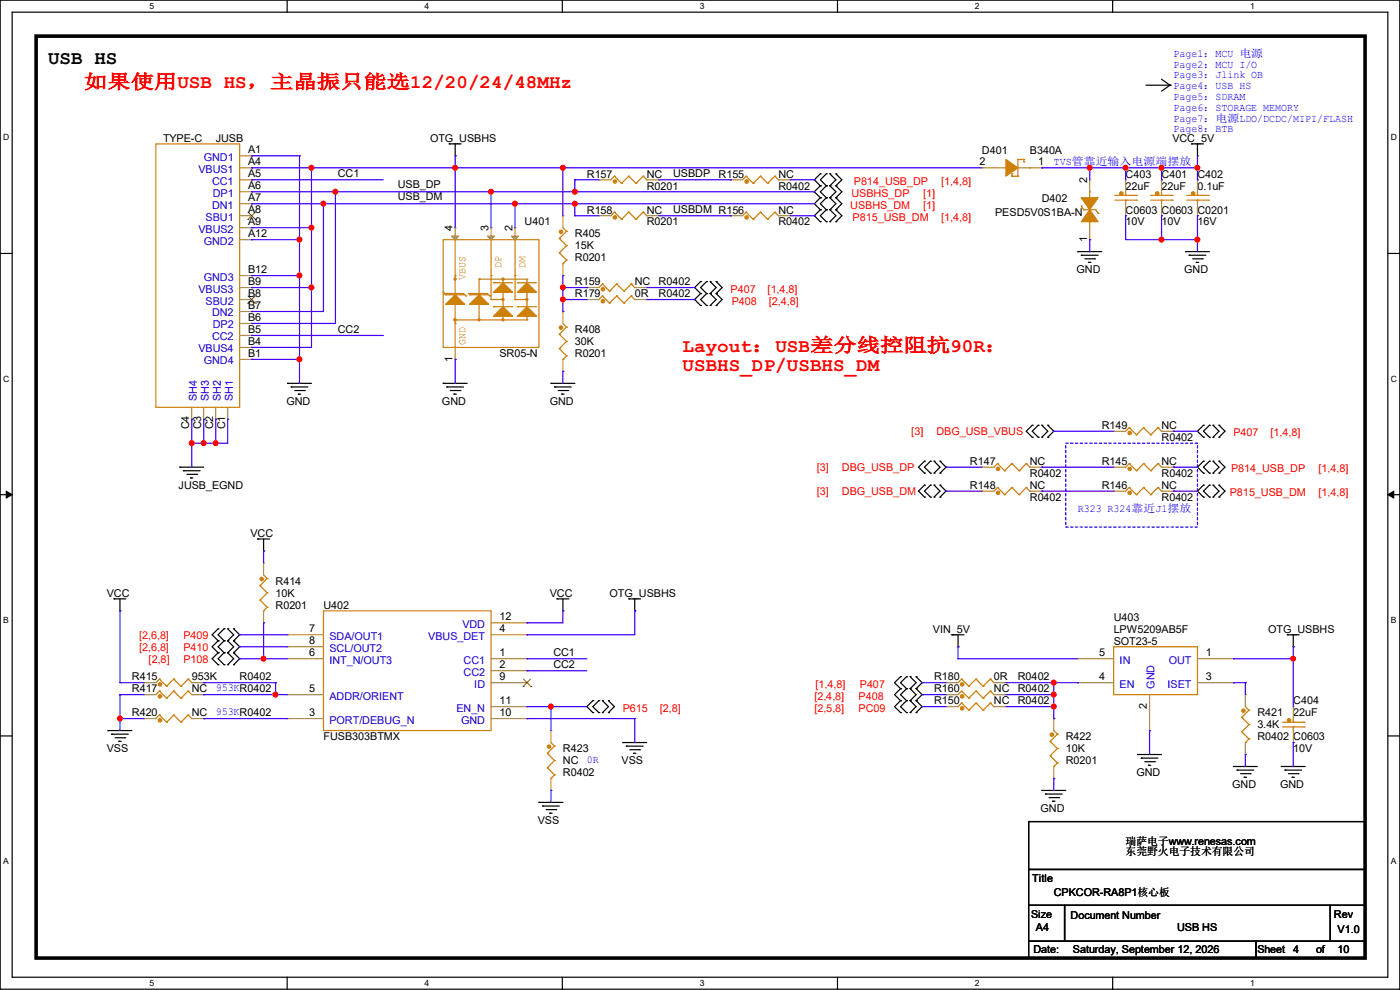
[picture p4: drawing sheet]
<svg xmlns="http://www.w3.org/2000/svg" width="297mm" height="210mm" viewBox="0 0 297 210" stroke-linecap="round" stroke-linejoin="round" font-family="sans-serif">
<path d="M0 0h297v209.8h-297zM2.6 2.6h291.8v204.7h-291.8z" fill="none" stroke="#000" stroke-width=".25"/>
<g fill="#fff">
<path d="M31.7 .3h1v2h-1z"/>
<path d="M31.7 207.6h1v1.9h-1z"/>
</g>
<path d="M60.9 0v2.6M60.9 207.3v2.5" fill="none" stroke="#000" stroke-width=".25"/>
<g fill="#fff">
<path d="M90.1 .3h1v2h-1z"/>
<path d="M90.1 207.6h1v1.9h-1z"/>
</g>
<path d="M119.3 0v2.6M119.3 207.3v2.5" fill="none" stroke="#000" stroke-width=".25"/>
<g fill="#fff">
<path d="M148.5 .3h.9v2h-.9z"/>
<path d="M148.5 207.6h.9v1.9h-.9z"/>
</g>
<path d="M177.7 0v2.6M177.7 207.3v2.5" fill="none" stroke="#000" stroke-width=".25"/>
<g fill="#fff">
<path d="M206.8 .3h1v2h-1z"/>
<path d="M206.8 207.6h1v1.9h-1z"/>
</g>
<path d="M236.1 0v2.6M236.1 207.3v2.5" fill="none" stroke="#000" stroke-width=".25"/>
<g fill="#fff">
<path d="M265.2 .3h1v2h-1z"/>
<path d="M265.2 207.6h1v1.9h-1z"/>
<path d="M.7 28.2h1.2v1.9h-1.2z"/>
<path d="M295.1 28.2h1.2v1.9h-1.2z"/>
<path d="M.7 79.3h1.2v2h-1.2z"/>
<path d="M295.1 79.3h1.2v2h-1.2z"/>
</g>
<path d="M0 53.8h2.6M294.4 53.8h2.6" fill="none" stroke="#000" stroke-width=".25"/>
<g fill="#fff">
<path d="M.7 130.5h1.2v2h-1.2z"/>
<path d="M295.1 130.5h1.1v2h-1.1z"/>
</g>
<path d="M0 104.9h2.6M294.4 104.9h2.6" fill="none" stroke="#000" stroke-width=".25"/>
<path d="M1.3 104.2l1.3 .7-1.3 .8zM294.4 104.9l1.3-.7v1.5z" fill="#000" stroke="#000" stroke-width=".21"/>
<g fill="#fff">
<path d="M.7 181.7h1.2v2h-1.2z"/>
<path d="M295.1 181.7h1.1v2h-1.1z"/>
</g>
<g fill="none" stroke="#000" stroke-width=".25">
<path d="M243.1 18.1h5.1M246.4 16.8l1.8 1.3M248.2 18.1h.1M248.2 18.1l-1.8 1.2M95.3 30.5h.1M95.3 30.5h2.5M96.6 33.1h.1M96.6 30.5v2.6M174 39.4h.1M174 36.9h.1M174 39.4l-1.2 1.3 1.2 1.3M174 36.9l-1.2 1.2 1.2 1.3"/>
<path d="M175.3 39.4h.1M175.3 36.9h.1M175.3 39.4l-1.3 1.3 1.3 1.3M175.3 36.9l-1.3 1.2 1.3 1.3M176.1 39.4h.1M176.1 36.9h.1M176.1 39.4l1.2 1.3-1.2 1.3M176.1 36.9l1.2 1.2-1.2 1.3M177.3 39.4h.1M177.3 36.9h.1M177.3 39.4l1.3 1.3-1.3 1.3M177.3 36.9l1.3 1.2-1.3 1.3"/>
<path d="M252.8 30.5h.1M252.8 30.5h2.5M254 33.1h.1M254 30.5v2.6M148.6 59.7h.1M148.6 59.7l-1.2 1.3 1.2 1.3M149.9 59.7h.1M149.9 59.7l-1.3 1.3 1.3 1.3M150.7 59.7h.1M150.7 59.7l1.2 1.3-1.2 1.3M151.9 59.7h.1M151.9 59.7l1.3 1.3-1.3 1.3"/>
<path d="M174 42h.1M174 44.5h.1M174 47h.1M174 42l-1.2 1.2 1.2 1.3M174 44.5l-1.2 1.3 1.2 1.2M175.3 42h.1M175.3 44.5h.1M175.3 47h.1M175.3 42l-1.3 1.2 1.3 1.3M175.3 44.5l-1.3 1.3 1.3 1.2M176.1 42h.1M176.1 44.5h.1"/>
<path d="M176.1 47h.1M176.1 42l1.2 1.2-1.2 1.3M176.1 44.5l1.2 1.3-1.2 1.2M177.3 42h.1M177.3 44.5h.1M177.3 47h.1M177.3 42l1.3 1.2-1.3 1.3M177.3 44.5l1.3 1.3-1.3 1.2M228.6 53.4h.1M228.6 53.4h5.1M229.4 54.1h.1M229.4 54.1h3.6"/>
<path d="M230.2 54.9h2M230.9 55.7h.1M230.9 55.7h.5M232.2 54.9h.1M251.5 53.4h.1M251.5 53.4h5.1M252.3 54.1h.1M252.3 54.1h3.5M253 54.9h2.1M253.8 55.7h.1M253.8 55.7h.5M255.1 54.9h.1"/>
<path d="M148.6 62.3h.1M148.6 64.8h.1M148.6 62.3l-1.2 1.2 1.2 1.3M149.9 62.3h.1M149.9 64.8h.1M149.9 62.3l-1.3 1.2 1.3 1.3M150.7 62.3h.1M150.7 64.8h.1M150.7 62.3l1.2 1.2-1.2 1.3M151.9 62.3h.1M151.9 64.8h.1M151.9 62.3l1.3 1.2-1.3 1.3"/>
<path d="M38.1 99.1h.1M38.1 99.1h5.1M38.9 99.9h.1M38.9 99.9h3.6M61 81.3h.1M61 81.3h5.1M61.8 82.1h.1M61.8 82.1h3.5M62.5 82.8h2.1M63.3 83.6h.1M63.3 83.6h.5M64.6 82.8h.1"/>
<path d="M94 81.3h.1M94 81.3h5.1M94.8 82.1h.1M94.8 82.1h3.5M95.5 82.8h2.1M96.3 83.6h.1M96.3 83.6h.5M97.6 82.8h.1M116.9 81.3h.1M116.9 81.3h5.1M117.6 82.1h.1M117.6 82.1h3.6"/>
<path d="M118.4 82.8h2M119.2 83.6h.1M119.2 83.6h.5M120.4 82.8h.1M196.1 97.8h.1M196.1 97.8l-1.2 1.3 1.2 1.3M197.4 97.8h.1M197.4 97.8l-1.3 1.3 1.3 1.3M198.2 97.8h.1M198.2 97.8l1.2 1.3-1.2 1.3M199.4 97.8h.1M199.4 97.8l1.3 1.3-1.3 1.3"/>
<path d="M219 90.2h.1M219 92.8h.1M219 90.2l-1.3 1.3 1.3 1.3M220.3 92.8h.1M220.3 90.2h.1M220.3 90.2l-1.3 1.3 1.3 1.3M221 92.8h.1M221 90.2h.1M221 90.2l1.3 1.3-1.3 1.3M222.3 90.2h.1M222.3 92.8h.1M222.3 90.2l1.3 1.3-1.3 1.3"/>
<path d="M255.3 90.2h.1M255.3 92.8h.1M255.3 97.8h.1M255.3 90.2l-1.3 1.3 1.3 1.3M255.3 97.8l-1.3 1.3 1.3 1.3M256.6 92.8h.1M256.6 90.2h.1M256.6 97.8h.1M256.6 90.2l-1.3 1.3 1.3 1.3M256.6 97.8l-1.3 1.3 1.3 1.3M257.3 92.8h.1M257.3 90.2h.1"/>
<path d="M257.3 97.8h.1M257.3 90.2l1.3 1.3-1.3 1.3M257.3 97.8l1.3 1.3-1.3 1.3M258.6 90.2h.1M258.6 92.8h.1M258.6 97.8h.1M258.6 90.2l1.3 1.3-1.3 1.3M258.6 97.8l1.3 1.3-1.3 1.3M39.7 100.6h2M40.4 101.4h.1M40.4 101.4h.5M41.7 100.6h.1"/>
<path d="M54.7 114.3h.1M54.7 114.3h2.5M55.9 116.9h.1M55.9 114.3v2.6M196.1 100.4h.1M196.1 102.9h.1M196.1 105.5h.1M196.1 102.9l-1.2 1.3 1.2 1.3M197.4 100.4h.1M197.4 105.5h.1M197.4 102.9h.1M197.4 102.9l-1.3 1.3 1.3 1.3"/>
<path d="M198.2 100.4h.1M198.2 105.5h.1M198.2 102.9h.1M198.2 102.9l1.2 1.3-1.2 1.3M199.4 100.4h.1M199.4 102.9h.1M199.4 105.5h.1M199.4 102.9l1.3 1.3-1.3 1.3M255.3 102.9h.1M255.3 105.5h.1M255.3 100.4h.1M255.3 102.9l-1.3 1.3 1.3 1.3"/>
<path d="M256.6 105.5h.1M256.6 102.9h.1M256.6 100.4h.1M256.6 102.9l-1.3 1.3 1.3 1.3M257.3 105.5h.1M257.3 102.9h.1M257.3 100.4h.1M257.3 102.9l1.3 1.3-1.3 1.3M258.6 102.9h.1M258.6 105.5h.1M258.6 100.4h.1M258.6 102.9l1.3 1.3-1.3 1.3"/>
<path d="M24.2 127h.1M24.2 127h2.5M25.4 129.6h.1M25.4 127v2.6M46.3 133.4h.1M46.3 135.9h.1M46.3 138.5h.1M46.3 133.4l-1.3 1.3 1.3 1.2M46.3 135.9l-1.3 1.3 1.3 1.3M46.3 138.5l-1.3 1.2 1.3 1.3M47.5 135.9h.1M47.5 133.4h.1"/>
<path d="M47.5 138.5h.1M47.5 133.4l-1.2 1.3 1.2 1.2M47.5 135.9l-1.2 1.3 1.2 1.3M47.5 138.5l-1.2 1.2 1.2 1.3M48.3 135.9h.1M48.3 133.4h.1M48.3 138.5h.1M48.3 133.4l1.3 1.3-1.3 1.2M48.3 135.9l1.3 1.3-1.3 1.3M48.3 138.5l1.3 1.2-1.3 1.3M49.6 133.4h.1M49.6 135.9h.1"/>
<path d="M49.6 138.5h.1M49.6 133.4l1.2 1.3-1.2 1.2M49.6 135.9l1.2 1.3-1.2 1.3M49.6 138.5l1.2 1.2-1.2 1.3M118.2 127h.1M118.2 127h2.5M119.4 129.6h.1M119.4 127v2.6M133.4 127h.1M133.4 127h2.5M134.7 129.6h.1M134.7 127v2.6"/>
<path d="M202 134.7h.1M202 134.7h2.5M203.2 137.2h.1M203.2 134.7v2.5M273.1 134.7h.1M273.1 134.7h2.5M274.4 137.2h.1M274.4 134.7v2.5M0 156.1h2.6M22.9 155h.1M22.9 155h5.1M23.7 155.7h.1"/>
<path d="M23.7 155.7h3.5M24.4 156.5h2.1M25.2 157.3h.1M25.2 157.3h.5M26.5 156.5h.1M46.3 141h.1M47.5 141h.1M48.3 141h.1M49.6 141h.1M125.8 148.6h.1M125.8 151.2h.1M125.8 148.6l-1.3 1.3 1.3 1.3"/>
<path d="M127 151.2h.1M127 148.6h.1M127 148.6l-1.2 1.3 1.2 1.3M127.8 151.2h.1M127.8 148.6h.1M127.8 148.6l1.3 1.3-1.3 1.3M129.1 148.6h.1M129.1 151.2h.1M129.1 148.6l1.2 1.3-1.2 1.3M132.1 157.5h.1M132.1 157.5h5.1M132.9 158.3h.1"/>
<path d="M132.9 158.3h3.5M133.6 159h2.1M134.4 159.8h.1M134.4 159.8h.5M135.7 159h.1M191.1 143.6h.1M191.1 146.1h.1M191.1 148.6h.1M191.1 151.2h.1M191.1 143.6l-1.3 1.2 1.3 1.3M191.1 146.1l-1.3 1.3 1.3 1.2M191.1 148.6l-1.3 1.3 1.3 1.3"/>
<path d="M192.3 146.1h.1M192.3 143.6h.1M192.3 148.6h.1M192.3 151.2h.1M192.3 143.6l-1.2 1.2 1.2 1.3M192.3 146.1l-1.2 1.3 1.2 1.2M192.3 148.6l-1.2 1.3 1.2 1.3M193.1 146.1h.1M193.1 143.6h.1M193.1 148.6h.1M193.1 151.2h.1M193.1 143.6l1.3 1.2-1.3 1.3"/>
<path d="M193.1 146.1l1.3 1.3-1.3 1.2M193.1 148.6l1.3 1.3-1.3 1.3M194.4 143.6h.1M194.4 146.1h.1M194.4 148.6h.1M194.4 151.2h.1M194.4 148.6l1.2 1.3-1.2 1.3M194.4 143.6l1.2 1.2-1.2 1.3M194.4 146.1l1.2 1.3-1.2 1.2M294.4 156.1h2.6M114.3 170.2h.1M114.3 170.2h5.1"/>
<path d="M115.1 171h.1M115.1 171h3.6M115.9 171.7h2M116.6 172.5h.1M116.6 172.5h.5M117.9 171.7h.1M218.2 174.3h71.4v10.1h-71.4zM221 167.7h.1M221 167.7h5.1M221.8 168.4h.1M221.8 168.4h3.5M222.5 169.2h2.1"/>
<path d="M223.3 170h.1M223.3 170h.5M224.6 169.2h.1M241.3 160.1h.1M241.3 160.1h5.1M242.1 160.8h.1M242.1 160.8h3.6M242.9 161.6h2M243.6 162.3h.1M243.6 162.3h.5M244.9 161.6h.1M261.7 162.6h.1"/>
<path d="M261.7 162.6h5M262.4 163.4h.1M262.4 163.4h3.6M263.2 164.1h2M263.9 164.9h.1M263.9 164.9h.6M265.2 164.1h.1M271.8 162.6h.1M271.8 162.6h5.1M272.6 163.4h.1M272.6 163.4h3.5M273.3 164.1h2.1"/>
<path d="M274.1 164.9h.1M274.1 164.9h.5M275.4 164.1h.1M218.2 184.4h71.4v7.7h-71.4zM218.2 192.1h7.6v7.6h-7.6zM218.2 199.7h48.3v3.5h-48.3zM225.8 192.1h56.4v7.6h-56.4zM266.5 199.7h23.1v3.5h-23.1zM282.2 192.1h7.4v7.6h-7.4z"/>
</g>
<path d="M7.7 7.7h281.9v195.5h-281.9z" fill="none" stroke="#000" stroke-width=".76"/>
<path d="M226.1 94h27.9v17.8h-27.9z" fill="none" stroke="#00f" stroke-width=".25" stroke-dasharray=".5"/>
<g fill="none" stroke="#cc8006" stroke-width=".25">
<path d="M33.1 30.5h17.7v55.9h-17.7zM130.3 37.4h.1M130.3 37.4l-.7 .7M130.3 37.4l1.6 1.5M131.9 38.9h.1M133.4 37.4h.1M133.4 37.4l-1.5 1.5M133.4 37.4l1.5 1.5M134.9 38.9h.1M136.4 37.4h.1M136.4 37.4l-1.5 1.5M136.4 37.4l.8 .7"/>
<path d="M137.2 38.1h.1M158.3 37.4h.1M158.3 37.4l-.8 .7M158.3 37.4l1.5 1.5M159.8 38.9h.1M161.3 37.4h.1M161.3 37.4l-1.5 1.5M161.3 37.4l1.6 1.5M162.9 38.9h.1M164.4 37.4h.1M164.4 37.4l-1.5 1.5M164.4 37.4l.7 .7"/>
<path d="M165.1 38.1h.1M210.9 35.6h2.5M213.4 35.6h.1M214.7 37.4h.1M214.7 36.9h.1M214.7 37.4h1.2M214.7 36.9v.5M215.9 37.4h.1M215.9 35.6h2.6M217.2 33.8h.1M217.2 34.3h.1M217.2 33.8h-1.3v3.6"/>
<path d="M217.2 33.8v.5M218.5 35.6h.1M94 50.8h20.3v22.9h-20.3zM96.6 58.5h.1M96.6 50.8h.1M96.6 50.8v11.7M101.6 59.2h.1M101.6 59.2v3.3M101.6 59.2h10.2M104.2 58.5h.1M104.2 50.8h.1M104.2 50.8v12.7"/>
<path d="M104.7 60h.1M104.7 60h4.1M106.7 59.2h.1M106.7 59.2v.8M109.3 58.5h.1M109.3 50.8h.1M109.3 50.8v12.7M109.8 60h.1M109.8 60h4M111.8 59.2h.1M111.8 59.2v.8M118.7 50.6h.1"/>
<path d="M118.7 53.6h.1M118.7 50.6l1.5 1.5M118.7 53.6l1.5 1.6M119.4 55.9h.1M119.4 48.3l.8 .8M120.2 49.1h.1M120.2 52.1h.1M120.2 55.2h.1M120.2 49.1l-1.5 1.5M120.2 52.1l-1.5 1.5M120.2 55.2l-.8 .7M130.3 45h.1"/>
<path d="M130.3 45l-.7 .8M130.3 45l1.6 1.5M131.9 46.5h.1M133.4 45h.1M133.4 45l-1.5 1.5M133.4 45l1.5 1.5M134.9 46.5h.1M136.4 45h.1M136.4 45l-1.5 1.5M136.4 45l.8 .8M137.2 45.8h.1M158.3 45h.1"/>
<path d="M158.3 45l-.8 .8M158.3 45l1.5 1.5M159.8 46.5h.1M161.3 45h.1M161.3 45l-1.5 1.5M161.3 45l1.6 1.5M162.9 46.5h.1M164.4 45h.1M164.4 45l-1.5 1.5M164.4 45l.7 .8M165.1 45.8h.1M229.4 43.7h.1"/>
<path d="M229.4 43.7l.5 .8M229.9 44.5h.1M229.9 44.5h2.6l.5 .8M231.2 40.7h.1M231.2 47h.1M231.2 40.7v1.3M231.2 47v1.3M233 45.3h.1M236.5 42.5h4.6M236.5 41.4h4.6M238.8 42.5h.1M238.8 41.4h.1"/>
<path d="M238.8 40.7v.7M238.8 42.5v.7M241.1 42.5h.1M241.1 41.4h.1M244.1 42.5h4.6M244.1 41.4h4.6M246.4 42.5h.1M246.4 41.4h.1M246.4 40.7v.7M246.4 42.5v.7M248.7 42.5h.1M248.7 41.4h.1"/>
<path d="M251.8 42.5h4.5M251.8 41.4h4.5M254 42.5h.1M254 41.4h.1M254 40.7v.7M254 42.5v.7M256.3 42.5h.1M256.3 41.4h.1M94 62h.1M94 62l.5 .5M94.3 62.3h.1M94.3 62.3h4l.5 .5"/>
<path d="M94.5 62.5h.1M94.5 62.5h4.1M96.6 67.9h.1M96.6 64.6h.1M96.6 68.6h.1M96.6 67.9h15.2M96.6 64.6v9.1M98.8 62.8h.1M99.4 62.3h.1M99.4 62.3h4l.5 .5M99.6 62.5h.1M99.6 62.5h4.1"/>
<path d="M101.6 64.6h.1M101.6 64.6v3M103.9 62.8h.1M104.2 63.5h.1M104.2 63.5h2.5M104.7 65.1h.1M104.7 65.1h4.1M106.7 67.9h.1M106.7 62h.1M106.7 62v3.1M106.7 67.1v.8M109.3 63.5h.1"/>
<path d="M109.3 63.5h2.5M109.8 65.1h.1M109.8 65.1h4M111.8 67.9h.1M111.8 62h.1M111.8 62v3.1M111.8 67.1v.8M118.7 70.9h.1M118.7 74h.1M118.7 70.9l1.5 1.5M118.7 74l1.5 1.5M119.4 76.2h.1"/>
<path d="M119.4 68.6l.8 .8M120.2 69.4h.1M120.2 72.4h.1M120.2 75.5h.1M120.2 75.5l-.8 .7M120.2 69.4l-1.5 1.5M120.2 72.4l-1.5 1.6M127.8 62.8h.1M127.8 60.2h.1M127.8 62.8l-.8 .7M127.8 62.8l1.5 1.5M127.8 60.2l-.8 .8"/>
<path d="M127.8 60.2l1.5 1.6M129.3 64.3h.1M129.3 61.8h.1M130.9 62.8h.1M130.9 60.2h.1M130.9 62.8l1.5 1.5M130.9 62.8l-1.6 1.5M130.9 60.2l-1.6 1.6M130.9 60.2l1.5 1.6M132.4 64.3h.1M132.4 61.8h.1M133.9 62.8h.1"/>
<path d="M133.9 60.2h.1M133.9 62.8l.8 .7M133.9 62.8l-1.5 1.5M133.9 60.2l-1.5 1.6M133.9 60.2l.8 .8M134.7 63.5h.1M134.7 61h.1M211.6 98.3h.1M211.6 98.3l-.7 .8M211.6 98.3l1.5 1.6M213.1 99.9h.1M214.7 98.3h.1"/>
<path d="M214.7 98.3l-1.6 1.6M214.7 98.3l1.5 1.6M216.2 99.9h.1M217.7 98.3h.1M217.7 98.3l-1.5 1.6M217.7 98.3l.8 .8M218.5 99.1h.1M239.6 90.7h.1M239.6 98.3h.1M239.6 90.7l-.8 .8M239.6 90.7l1.5 1.5M239.6 98.3l-.8 .8"/>
<path d="M239.6 98.3l1.5 1.6M241.1 92.2h.1M241.1 99.9h.1M242.6 90.7h.1M242.6 98.3h.1M242.6 90.7l-1.5 1.5M242.6 90.7l1.5 1.5M242.6 98.3l-1.5 1.6M242.6 98.3l1.5 1.6M244.1 92.2h.1M244.1 99.9h.1M245.7 90.7h.1"/>
<path d="M245.7 98.3h.1M245.7 90.7l-1.6 1.5M245.7 90.7l.7 .8M245.7 98.3l-1.6 1.6M245.7 98.3l.7 .8M246.4 91.5h.1M246.4 99.1h.1M211.6 103.4h.1M211.6 103.4l-.7 .8M211.6 103.4l1.5 1.5M213.1 104.9h.1M214.7 103.4h.1"/>
<path d="M214.7 103.4l-1.6 1.5M214.7 103.4l1.5 1.5M216.2 104.9h.1M217.7 103.4h.1M217.7 103.4l-1.5 1.5M217.7 103.4l.8 .8M218.5 104.2h.1M239.6 103.4h.1M239.6 103.4l-.8 .8M239.6 103.4l1.5 1.5M241.1 104.9h.1M242.6 103.4h.1"/>
<path d="M242.6 103.4l-1.5 1.5M242.6 103.4l1.5 1.5M244.1 104.9h.1M245.7 103.4h.1M245.7 103.4l-1.6 1.5M245.7 103.4l.7 .8M246.4 104.2h.1M55.2 124.2h.1M55.2 127.3h.1M55.2 124.2l1.5 1.6M55.2 127.3l1.5 1.5M55.9 129.6h.1"/>
<path d="M55.9 122l.8 .7M56.7 122.7h.1M56.7 125.8h.1M56.7 128.8h.1M56.7 128.8l-.8 .8M56.7 122.7l-1.5 1.5M56.7 125.8l-1.5 1.5M68.6 129.6h35.6v25.4h-35.6zM236.3 137.2h17.7v10.2h-17.7zM33.8 151.7h.1M33.8 146.6h.1M33.8 144.1h.1"/>
<path d="M33.8 151.7l-.7 .7M33.8 151.7l1.5 1.5M33.8 146.6l-.7 .8M33.8 146.6l1.5 1.5M33.8 144.1l-.7 .7M33.8 144.1l1.5 1.5M35.3 153.2h.1M35.3 148.1h.1M35.3 145.6h.1M36.9 151.7h.1M36.9 146.6h.1M36.9 144.1h.1"/>
<path d="M36.9 151.7l-1.6 1.5M36.9 151.7l1.5 1.5M36.9 146.6l-1.6 1.5M36.9 146.6l1.5 1.5M36.9 144.1l-1.6 1.5M36.9 144.1l1.5 1.5M38.4 153.2h.1M38.4 148.1h.1M38.4 145.6h.1M39.9 151.7h.1M39.9 146.6h.1M39.9 144.1h.1"/>
<path d="M39.9 151.7l-1.5 1.5M39.9 151.7l.8 .7M39.9 146.6l-1.5 1.5M39.9 146.6l.8 .8M39.9 144.1l-1.5 1.5M39.9 144.1l.8 .7M40.7 152.4h.1M40.7 147.4h.1M40.7 144.8h.1M116.1 159.8h.1M116.1 159.8l1.5 1.5M116.9 157.5l.7 .8"/>
<path d="M117.6 158.3h.1M117.6 158.3l-1.5 1.5M204 144.1h.1M204 146.6h.1M204 149.1h.1M204 144.1l-.8 .7M204 144.1l1.5 1.5M204 146.6l-.8 .8M204 146.6l1.5 1.5M204 149.1l-.8 .8M204 149.1l1.5 1.6M205.5 145.6h.1"/>
<path d="M205.5 148.1h.1M205.5 150.7h.1M207.1 144.1h.1M207.1 146.6h.1M207.1 149.1h.1M207.1 144.1l-1.6 1.5M207.1 144.1l1.5 1.5M207.1 146.6l-1.6 1.5M207.1 146.6l1.5 1.5M207.1 149.1l-1.6 1.6M207.1 149.1l1.5 1.6M208.6 145.6h.1"/>
<path d="M208.6 148.1h.1M208.6 150.7h.1M210.1 144.1h.1M210.1 146.6h.1M210.1 149.1h.1M210.1 144.1l-1.5 1.5M210.1 144.1l.8 .7M210.1 146.6l-1.5 1.5M210.1 146.6l.8 .8M210.1 149.1l-1.5 1.6M210.1 149.1l.8 .8M210.9 144.8h.1"/>
<path d="M210.9 147.4h.1M210.9 149.9h.1M222.8 157.3h.1M222.8 157.3l1.5 1.5M223.6 155l.7 .7M224.3 155.7h.1M224.3 158.8h.1M224.3 155.7l-1.5 1.6M224.3 158.8l-1.5 1.5M263.4 152.2h.1M263.4 155.2h.1M263.4 152.2l1.6 1.5"/>
<path d="M263.4 155.2l1.6 1.6M264.2 157.5h.1M264.2 149.9l.8 .8M265 150.7h.1M265 153.7h.1M265 156.8h.1M265 150.7l-1.6 1.5M265 153.7l-1.6 1.5M265 156.8l-.8 .7M272.1 154.2h4.5M272.1 153.2h4.5M274.4 154.2h.1"/>
<path d="M274.4 153.2h.1M274.4 152.4v.8M274.4 154.2v.8M276.6 154.2h.1M276.6 153.2h.1M116.1 162.9h.1M116.1 162.9l1.5 1.5M116.9 165.1h.1M117.6 161.3h.1M117.6 164.4h.1M117.6 161.3l-1.5 1.6M117.6 164.4l-.7 .7"/>
<path d="M222.8 160.3h.1M222.8 160.3l1.5 1.5M223.6 162.6h.1M224.3 161.8h.1M224.3 161.8l-.7 .8"/>
</g>
<g fill="#cc8006" stroke="#cc8006" stroke-width=".25">
<path d="M111.8 65.1l2 2h-4z"/>
<path d="M106.7 65.1l2.1 2h-4.1z"/>
<path d="M106.7 60l2.1 2h-4.1z"/>
<path d="M111.8 60l2 2h-4z"/>
<path d="M96.6 62.5l2 2.1h-4.1z"/>
<path d="M99.6 64.6l2-2.1 2.1 2.1z"/>
<path d="M231.2 44.5l1.8 2.5h-3.6z" fill-rule="evenodd"/>
<path d="M229.4 42h3.6l-1.8 2.5z" fill-rule="evenodd"/>
<path d="M213.4 33.8l2.5 1.8-2.5 1.8z" fill-rule="evenodd"/>
<circle cx="33.9" cy="152.8" r=".36"/>
<circle cx="237.9" cy="41" r=".36"/>
<circle cx="211.7" cy="104.5" r=".36"/>
<circle cx="204.1" cy="145.2" r=".36"/>
<circle cx="119" cy="49.2" r=".36"/>
<circle cx="158.4" cy="38.5" r=".36"/>
<circle cx="245.5" cy="41" r=".36"/>
<circle cx="106.7" cy="59.2" r=".23"/>
<circle cx="96.5" cy="59.2" r=".23"/>
<circle cx="106.7" cy="67.8" r=".23"/>
<circle cx="101.6" cy="67.8" r=".23"/>
<circle cx="96.5" cy="67.8" r=".23"/>
<circle cx="111.8" cy="63.5" r=".23"/>
<circle cx="106.7" cy="63.5" r=".23"/>
<circle cx="211.7" cy="99.5" r=".36"/>
<circle cx="158.4" cy="46.1" r=".36"/>
<circle cx="204.1" cy="147.7" r=".36"/>
<circle cx="239.7" cy="91.8" r=".36"/>
<circle cx="116.5" cy="158.4" r=".36"/>
<circle cx="239.7" cy="99.5" r=".36"/>
<circle cx="253.1" cy="41" r=".36"/>
<circle cx="273.5" cy="152.8" r=".36"/>
<circle cx="239.7" cy="104.5" r=".36"/>
<circle cx="127.9" cy="63.9" r=".36"/>
<circle cx="204.1" cy="150.3" r=".36"/>
<circle cx="130.4" cy="46.1" r=".36"/>
<circle cx="33.9" cy="147.7" r=".36"/>
<circle cx="130.4" cy="38.5" r=".36"/>
<circle cx="263.8" cy="150.8" r=".36"/>
<circle cx="55.5" cy="122.8" r=".36"/>
<circle cx="127.9" cy="61.4" r=".36"/>
<circle cx="223.2" cy="155.9" r=".36"/>
<circle cx="33.9" cy="145.2" r=".36"/>
<circle cx="119" cy="69.5" r=".36"/>
</g>
<g fill="none" stroke="#a84" stroke-width=".25">
<path d="M50.8 33.1h2.6M50.8 35.6h2.6M50.8 38.1h2.6M53.4 33.1h.1M53.4 35.6h.1M53.4 38.1h.1M127 38.1h.1M127 38.1h2.6M137.2 38.1h2.5M139.7 38.1h.1M155 38.1h.1M155 38.1h2.5"/>
<path d="M165.1 38.1h2.6M167.7 38.1h.1M208.3 35.6h.1M208.3 35.6h2.6M218.5 35.6h2.5M221 35.6h.1M231.2 38.1h.1M231.2 38.1v2.6M238.8 38.1h.1M238.8 38.1v2.6M246.4 38.1h.1M246.4 38.1v2.6"/>
<path d="M254 38.1h.1M254 38.1v2.6M50.8 40.7h2.6M50.8 43.2h2.6M50.8 45.8h2.6M50.8 48.3h2.6M50.8 50.8h2.6M50.8 58.5h2.6M53.4 40.7h.1M53.4 43.2h.1M53.4 45.8h.1M53.4 48.3h.1"/>
<path d="M53.4 50.8h.1M53.4 58.5h.1M96.6 48.3h.1M96.6 48.3v2.5M104.2 48.3h.1M104.2 48.3v2.5M109.3 48.3h.1M109.3 48.3v2.5M119.4 45.8h.1M119.4 58.5h.1M119.4 45.8v2.5M119.4 55.9v2.6"/>
<path d="M127 45.8h.1M127 45.8h2.6M137.2 45.8h2.5M139.7 45.8h.1M155 45.8h.1M155 45.8h2.5M165.1 45.8h2.6M167.7 45.8h.1M231.2 50.8h.1M231.2 48.3v2.5M238.8 45.8h.1M238.8 43.2v2.6"/>
<path d="M246.4 45.8h.1M246.4 43.2v2.6M254 45.8h.1M254 43.2v2.6M50.8 61h2.6M50.8 63.5h2.6M50.8 66.1h2.6M50.8 68.6h2.6M50.8 71.2h2.6M50.8 73.7h2.6M50.8 76.2h2.6M53.4 61h.1"/>
<path d="M53.4 63.5h.1M53.4 66.1h.1M53.4 68.6h.1M53.4 71.2h.1M53.4 73.7h.1M53.4 76.2h.1M96.6 76.2h.1M96.6 73.7v2.5M119.4 66.1h.1M119.4 78.8h.1M119.4 66.1v2.5M119.4 76.2v2.6"/>
<path d="M124.5 63.5h.1M124.5 61h.1M124.5 61h2.5M124.5 63.5h2.5M134.7 61h2.5M134.7 63.5h2.5M137.2 63.5h.1M137.2 61h.1M40.7 88.9h.1M40.7 86.4v2.5M43.2 88.9h.1M43.2 86.4v2.5"/>
<path d="M45.8 88.9h.1M45.8 86.4v2.5M48.3 88.9h.1M48.3 86.4v2.5M208.3 99.1h.1M208.3 99.1h2.6M218.5 99.1h2.5M221 99.1h.1M236.3 91.5h.1M236.3 99.1h.1M236.3 99.1h2.5M236.3 91.5h2.5"/>
<path d="M246.4 99.1h2.6M246.4 91.5h2.6M249 91.5h.1M249 99.1h.1M55.9 119.4h.1M55.9 119.4v2.6M208.3 104.2h.1M208.3 104.2h2.6M218.5 104.2h2.5M221 104.2h.1M236.3 104.2h.1M236.3 104.2h2.5"/>
<path d="M246.4 104.2h2.6M249 104.2h.1M55.9 132.1h.1M55.9 129.6v2.5M61 139.7h.1M61 134.7h.1M61 137.2h.1M61 139.7h7.6M61 134.7h7.6M61 137.2h7.6M104.2 139.7h7.6M104.2 134.7h7.6"/>
<path d="M104.2 132.1h7.6M111.8 139.7h.1M111.8 134.7h.1M111.8 132.1h.1M228.6 139.7h.1M228.6 139.7h7.7M254 139.7h7.7M261.7 139.7h.1M30.5 152.4h.1M30.5 147.4h.1M30.5 144.8h.1M30.5 152.4h2.6"/>
<path d="M30.5 147.4h2.6M30.5 144.8h2.6M40.7 152.4h2.5M40.7 147.4h2.5M40.7 144.8h2.5M43.2 152.4h.1M43.2 147.4h.1M43.2 144.8h.1M61 152.4h.1M61 147.4h.1M61 152.4h7.6M61 147.4h7.6"/>
<path d="M104.2 152.4h7.6M104.2 142.3h7.6M104.2 144.8h7.6M104.2 149.9h7.6M111.8 142.3h.1M111.8 144.8h.1M111.8 152.4h.1M111.8 149.9h.1M116.9 155h.1M116.9 155v2.5M200.7 144.8h.1M200.7 147.4h.1"/>
<path d="M200.7 149.9h.1M200.7 147.4h2.5M200.7 144.8h2.5M200.7 149.9h2.5M210.9 147.4h2.5M210.9 144.8h2.5M210.9 149.9h2.5M213.4 144.8h.1M213.4 147.4h.1M213.4 149.9h.1M223.6 152.4h.1M223.6 152.4v2.6"/>
<path d="M228.6 144.8h.1M228.6 144.8h7.7M243.9 155h.1M243.9 147.4v7.6M254 144.8h7.7M261.7 144.8h.1M264.2 147.4h.1M264.2 147.4v2.5M264.2 157.5v2.6M274.4 149.9h.1M274.4 157.5h.1M274.4 149.9v2.5"/>
<path d="M274.4 155v2.5M116.9 167.7h.1M116.9 165.1v2.6M223.6 165.1h.1M223.6 162.6v2.5M264.2 160.1h.1"/>
</g>
<path d="M52.6 46.6h.1M52.6 45l1.6 1.6M54.1 45l-1.5 1.6M54.2 46.6h.1M52.6 64.3h.1M52.6 62.8l1.6 1.5M54.1 62.8l-1.5 1.5M54.2 64.3h.1M111 145.6h.1M111 144.1l1.6 1.5M112.6 144.1l-1.6 1.5M112.6 145.6h.1" fill="none" stroke="#804000" stroke-width=".21"/>
<g fill="#a84" stroke="#a84" stroke-width=".25">
<path d="M108.5 50.1h1.5l-.7 .7z"/>
<path d="M103.4 50.1h1.5l-.7 .7z"/>
<path d="M95.8 50.1h1.5l-.7 .7z"/>
</g>
<g fill="none" stroke="#4200ff" stroke-width=".25">
<path d="M53.4 35.6h.1M53.4 33.1h.1M53.4 38.1h.1M53.4 35.6h154.9M53.4 33.1h10.1M53.4 38.1h27.9M63.5 33.1h.1M63.5 33.1v48.2M66.1 35.6h.1M66.1 35.6v38.1h-12.7M96.6 35.6h.1M96.6 33.1h.1"/>
<path d="M96.6 33.1v15.2M119.4 35.6h.1M119.4 35.6v10.2M122 38.1h.1M122 38.1h5M122 38.1v2.6M139.7 38.1h15.3M155 38.1h.1M167.7 38.1h5.1M172.8 38.1h.1M221 35.6h.1M221 35.6h33"/>
<path d="M231.2 35.6h.1M231.2 35.6v2.5M238.8 35.6h.1M238.8 35.6v2.5M246.4 35.6h.1M246.4 38.1h.1M246.4 35.6v2.5M254 35.6h.1M254 38.1h.1M254 33.1v5M53.4 48.3h.1M53.4 50.8h.1"/>
<path d="M53.4 58.5h.1M53.4 40.7h.1M53.4 43.2h.1M53.4 48.3h12.7M53.4 50.8h10.1M53.4 58.5h10.1M53.4 40.7h119.4M53.4 43.2h119.4M63.5 50.8h.1M63.5 58.5h.1M66.1 48.3h.1M68.6 43.2h.1"/>
<path d="M68.6 43.2v22.9h-15.2M71.2 40.7h.1M71.2 40.7v27.9h-17.8M104.2 40.7h.1M104.2 40.7v7.6M109.3 43.2h.1M109.3 43.2v5.1M119.4 58.5h.1M119.4 58.5v7.6M122 40.7h.1M122 43.2h.1M122 45.8h.1"/>
<path d="M122 45.8h5M122 43.2v2.6M139.7 45.8h15.3M155 45.8h.1M167.7 45.8h5.1M172.8 45.8h.1M231.2 50.8h.1M231.2 50.8v2.6M238.8 45.8h.1M238.8 45.8v5h15.2M246.4 45.8h.1M246.4 50.8h.1"/>
<path d="M246.4 45.8v5M254 50.8h.1M254 45.8h.1M254 45.8v7.6M53.4 61h.1M53.4 73.7h.1M53.4 76.2h.1M53.4 71.2h.1M53.4 66.1h.1M53.4 68.6h.1M53.4 61h12.7M53.4 76.2h10.1"/>
<path d="M53.4 71.2h27.9M63.5 76.2h.1M66.1 61h.1M96.6 76.2h.1M96.6 76.2v5.1M119.4 78.8h.1M119.4 63.5h.1M119.4 66.1h.1M119.4 61h5.1M119.4 78.8v2.5M119.4 63.5h5.1M124.5 61h.1"/>
<path d="M137.2 61h10.2M137.2 63.5h10.2M147.4 61h.1M147.4 63.5h.1M40.7 94h.1M40.7 88.9h.1M40.7 88.9v10.2M43.2 94h.1M43.2 88.9h.1M43.2 88.9v5.1M45.8 94h.1M45.8 88.9h.1"/>
<path d="M45.8 88.9v5.1M48.3 88.9h.1M48.3 88.9v5.1h-7.6M200.7 99.1h.1M200.7 99.1h7.6M221 99.1h.1M221 99.1h15.3M223.6 91.5h.1M223.6 91.5h12.7M249 91.5h.1M249 99.1h.1M249 91.5h5"/>
<path d="M249 99.1h5M55.9 116.9h.1M55.9 116.9v2.5M200.7 104.2h.1M200.7 104.2h7.6M221 104.2h.1M221 104.2h15.3M249 104.2h.1M249 104.2h5M25.4 129.6h.1M25.4 129.6v15.2M50.8 137.2h.1"/>
<path d="M50.8 139.7h.1M50.8 134.7h.1M50.8 139.7h10.2M50.8 134.7h10.2M50.8 137.2h10.2M55.9 132.1h.1M55.9 139.7h.1M55.9 132.1v7.6M111.8 132.1h.1M111.8 139.7h.1M111.8 134.7h.1M111.8 139.7h12.7"/>
<path d="M119.4 129.6h.1M119.4 129.6v2.5h-7.6M134.7 129.6h.1M134.7 129.6v5.1h-22.9M203.2 139.7h.1M203.2 137.2h.1M203.2 139.7h25.4M203.2 137.2v2.5M261.7 139.7h.1M261.7 139.7h12.7M274.4 137.2h.1M274.4 139.7h.1"/>
<path d="M274.4 137.2v12.7M25.4 147.4h.1M25.4 152.4h.1M25.4 144.8h.1M25.4 144.8h5.1M25.4 152.4h5.1M25.4 147.4h5.1M25.4 147.4v7.6M43.2 152.4h.1M43.2 147.4h.1M43.2 144.8h.1M43.2 144.8h15.3"/>
<path d="M43.2 152.4h17.8M43.2 147.4h17.8M58.5 144.8h.1M58.5 147.4h.1M58.5 144.8v2.6M111.8 142.3h.1M111.8 152.4h.1M111.8 149.9h.1M111.8 142.3h12.7M111.8 152.4h22.9M111.8 149.9h12.7M116.9 149.9h.1"/>
<path d="M116.9 149.9v5.1M134.7 152.4h.1M134.7 152.4v5.1M195.6 144.8h.1M195.6 147.4h.1M195.6 149.9h.1M195.6 144.8h5.1M195.6 147.4h5.1M195.6 149.9h5.1M213.4 144.8h15.2M213.4 147.4h10.2M213.4 149.9h10.2"/>
<path d="M223.6 144.8h.1M223.6 147.4h.1M223.6 149.9h.1M223.6 152.4h.1M223.6 144.8v7.6M228.6 144.8h.1M243.9 155h.1M243.9 155v5.1M261.7 144.8h.1M261.7 144.8h2.5M264.2 144.8h.1M264.2 144.8v2.6"/>
<path d="M274.4 157.5h.1M274.4 157.5v5.1M116.9 167.7h.1M116.9 167.7v2.5M223.6 165.1h.1M223.6 165.1v2.6M264.2 160.1h.1M264.2 160.1v2.5"/>
</g>
<g fill="#f00" stroke="#f00" stroke-width=".25">
<circle cx="254" cy="35.6" r=".49"/>
<circle cx="45.7" cy="94" r=".49"/>
<circle cx="231.2" cy="35.6" r=".49"/>
<circle cx="238.8" cy="35.6" r=".49"/>
<circle cx="246.4" cy="35.6" r=".49"/>
<circle cx="43.2" cy="94" r=".49"/>
<circle cx="66.1" cy="61" r=".49"/>
<circle cx="66.1" cy="48.3" r=".49"/>
<circle cx="63.5" cy="58.4" r=".49"/>
<circle cx="63.5" cy="50.8" r=".49"/>
<circle cx="63.5" cy="76.2" r=".49"/>
<circle cx="109.2" cy="43.2" r=".49"/>
<circle cx="68.6" cy="43.2" r=".49"/>
<circle cx="104.2" cy="40.7" r=".49"/>
<circle cx="71.1" cy="40.7" r=".49"/>
<circle cx="119.4" cy="61" r=".49"/>
<circle cx="119.4" cy="35.6" r=".49"/>
<circle cx="96.5" cy="35.6" r=".49"/>
<circle cx="66.1" cy="35.6" r=".49"/>
<circle cx="40.7" cy="94" r=".49"/>
<circle cx="246.4" cy="50.8" r=".49"/>
<circle cx="254" cy="50.8" r=".49"/>
<circle cx="274.3" cy="139.7" r=".49"/>
<circle cx="223.5" cy="144.8" r=".49"/>
<circle cx="58.4" cy="147.3" r=".49"/>
<circle cx="25.4" cy="152.4" r=".49"/>
<circle cx="223.5" cy="147.3" r=".49"/>
<circle cx="121.9" cy="40.7" r=".49"/>
<circle cx="121.9" cy="43.2" r=".49"/>
<circle cx="55.9" cy="139.7" r=".49"/>
<circle cx="119.4" cy="63.5" r=".49"/>
<circle cx="116.9" cy="149.9" r=".49"/>
<circle cx="223.5" cy="149.9" r=".49"/>
</g>
<text font-size="4.1" x="10.2" y="13.6">USB HS</text>
<g font-size="4.1" fill="#f00">
<text x="17.8" y="18.7">如果使用USB HS，主晶振只能选12/20/24/48MHz</text>
<text x="144.8" y="74.6">Layout：USB差分线控阻抗90R：</text>
<text x="144.8" y="78.7">USBHS_DP/USBHS_DM</text>
</g>
<g font-size="2.3" fill="#00f">
<text x="249" y="12.1">Page1：MCU 电源</text>
<text x="249" y="14.4">Page2：MCU I/O</text>
<text x="249" y="16.6">Page3：Jlink OB</text>
<text x="249" y="18.9">Page4：USB HS</text>
<text x="249" y="21.2">Page5：SDRAM</text>
<text x="249" y="23.5">Page6：STORAGE MEMORY</text>
<text x="249" y="25.8">Page7：电源LDO/DCDC/MIPI/FLASH</text>
<text x="249" y="28.1">Page8：BTB</text>
<text x="223.6" y="34.9">TVS管靠近输入电源端摆放</text>
<text x="228.6" y="108.6">R323 R324靠近J1摆放</text>
<text x="45.8" y="146.7">953KR0402</text>
<text x="45.8" y="151.8">953KR0402</text>
<text x="124.5" y="161.9">0R</text>
</g>
<g font-size="2.3">
<text x="34.6" y="30.1">TYPE-C</text>
<text x="45.8" y="30.1">JUSB</text>
<text x="52.6" y="32.5">A1</text>
<text x="52.6" y="35.1">A4</text>
<text x="91.2" y="30.1">OTG_USBHS</text>
<text x="207.8" y="35.1">2</text>
<text x="208.3" y="32.6">D401</text>
<text x="218.5" y="32.6">B340A</text>
<text x="220.3" y="35.1">1</text>
<text x="248.7" y="30.1">VCC_5V</text>
<text x="52.6" y="37.6">A5</text>
<text x="52.6" y="40.1">A6</text>
<text x="71.7" y="37.6">CC1</text>
<text x="84.4" y="40">USB_DP</text>
<text x="124.5" y="37.7">R157</text>
<text x="137.2" y="40.2">R0201</text>
<text x="137.2" y="37.7">NC</text>
<text x="142.8" y="37.6">USBDP</text>
<text x="152.4" y="37.7">R155</text>
<text x="165.1" y="40.2">R0402</text>
<text x="165.2" y="37.7">NC</text>
<text x="230.6" y="38.9" transform="rotate(-90 230.6 38.9)">2</text>
<text x="238.8" y="37.7">C403</text>
<text x="238.8" y="40.2">22uF</text>
<text x="246.4" y="37.7">C401</text>
<text x="246.4" y="40.2">22uF</text>
<text x="254" y="37.7">C402</text>
<text x="254" y="40.2">0.1uF</text>
<text x="52.6" y="42.7">A7</text>
<text x="52.6" y="45.2">A8</text>
<text x="52.6" y="47.8">A9</text>
<text x="84.4" y="42.5">USB_DM</text>
<text x="111.3" y="47.8">U401</text>
<text x="124.5" y="45.3">R158</text>
<text x="137.2" y="47.8">R0201</text>
<text x="137.2" y="45.3">NC</text>
<text x="142.8" y="45.3">USBDM R156</text>
<text x="165.1" y="47.8">R0402</text>
<text x="165.2" y="45.3">NC</text>
<text x="211.1" y="45.8">PESD5V0S1BA-N</text>
<text x="221" y="42.8">D402</text>
<text x="238.8" y="45.3">C0603</text>
<text x="238.8" y="47.8">10V</text>
<text x="246.4" y="45.3">C0603</text>
<text x="246.4" y="47.8">10V</text>
<text x="254" y="45.3">C0201</text>
<text x="254" y="47.8">16V</text>
<text x="52.6" y="50.3">A12</text>
<text x="96" y="49.1" transform="rotate(-90 96 49.1)">4</text>
<text x="103.6" y="49.1" transform="rotate(-90 103.6 49.1)">3</text>
<text x="108.7" y="49.1" transform="rotate(-90 108.7 49.1)">2</text>
<text x="122" y="50.4">R405</text>
<text x="122" y="52.9">15K</text>
<text x="230.6" y="51.4" transform="rotate(-90 230.6 51.4)">1</text>
<text x="52.6" y="57.9">B12</text>
<text x="122" y="55.5">R0201</text>
<text x="228.4" y="58">GND</text>
<text x="251.3" y="58">GND</text>
<text x="52.6" y="60.5">B9</text>
<text x="52.6" y="63">B8</text>
<text x="52.6" y="65.5">B7</text>
<text x="122" y="63.1">R179</text>
<text x="122" y="60.5">R159</text>
<text x="134.7" y="63.1">0R</text>
<text x="134.7" y="60.5">NC</text>
<text x="139.7" y="63.1">R0402</text>
<text x="139.7" y="60.5">R0402</text>
<text x="52.6" y="68.1">B6</text>
<text x="52.6" y="70.6">B5</text>
<text x="71.7" y="70.7">CC2</text>
<text x="122" y="70.7">R408</text>
<text x="52.6" y="73.2">B4</text>
<text x="52.6" y="75.7">B1</text>
<text x="96" y="76.8" transform="rotate(-90 96 76.8)">1</text>
<text x="106" y="75.8">SR05-N</text>
<text x="122" y="73.2">30K</text>
<text x="122" y="75.8">R0201</text>
<text x="60.7" y="85.9">GND</text>
<text x="93.8" y="85.9">GND</text>
<text x="116.6" y="85.9">GND</text>
<text x="40.1" y="91.1" transform="rotate(-90 40.1 91.1)">C4</text>
<text x="42.7" y="91.1" transform="rotate(-90 42.7 91.1)">C3</text>
<text x="45.2" y="91.1" transform="rotate(-90 45.2 91.1)">C2</text>
<text x="47.8" y="91.1" transform="rotate(-90 47.8 91.1)">C1</text>
<text x="233.7" y="91">R149</text>
<text x="246.4" y="93.6">R0402</text>
<text x="246.4" y="91">NC</text>
<text x="205.8" y="98.6">R147</text>
<text x="218.5" y="101.2">R0402</text>
<text x="218.5" y="98.6">NC</text>
<text x="233.7" y="98.6">R145</text>
<text x="246.4" y="101.2">R0402</text>
<text x="246.4" y="98.6">NC</text>
<text x="37.9" y="103.7">JUSB_EGND</text>
<text x="205.8" y="103.7">R148</text>
<text x="218.5" y="106.3">R0402</text>
<text x="218.5" y="103.7">NC</text>
<text x="233.7" y="103.7">R146</text>
<text x="246.4" y="106.3">R0402</text>
<text x="246.4" y="103.7">NC</text>
<text x="53.1" y="113.9">VCC</text>
<text x="58.5" y="124">R414</text>
<text x="22.6" y="126.6">VCC</text>
<text x="58.5" y="126.6">10K</text>
<text x="58.5" y="129.1">R0201</text>
<text x="68.6" y="129.1">U402</text>
<text x="106" y="131.6">12</text>
<text x="116.6" y="126.6">VCC</text>
<text x="129.3" y="126.6">OTG_USBHS</text>
<text x="236.3" y="131.7">U403</text>
<text x="65.6" y="134.1">7</text>
<text x="65.6" y="136.7">8</text>
<text x="106" y="134.1">4</text>
<text x="197.9" y="134.2">VIN_5V</text>
<text x="236.3" y="134.2">LPW5209AB5F</text>
<text x="236.3" y="136.7">SOT23-5</text>
<text x="269" y="134.2">OTG_USBHS</text>
<text x="65.6" y="139.2">6</text>
<text x="106" y="139.2">1</text>
<text x="106" y="141.7">2</text>
<text x="117.4" y="139.2">CC1</text>
<text x="117.4" y="141.8">CC2</text>
<text x="233.2" y="139.2">5</text>
<text x="255.8" y="139.2">1</text>
<text x="28" y="146.9">R417</text>
<text x="28" y="144.4">R415</text>
<text x="40.7" y="146.9">NC</text>
<text x="40.7" y="144.4">953K</text>
<text x="50.8" y="144.4">R0402</text>
<text x="65.6" y="146.8">5</text>
<text x="106" y="144.3">9</text>
<text x="106" y="149.4">11</text>
<text x="198.2" y="144.4">R180</text>
<text x="198.2" y="146.9">R160</text>
<text x="198.2" y="149.4">R150</text>
<text x="210.9" y="144.4">0R</text>
<text x="210.9" y="146.9">NC</text>
<text x="210.9" y="149.4">NC</text>
<text x="215.9" y="144.4">R0402</text>
<text x="215.9" y="146.9">R0402</text>
<text x="215.9" y="149.4">R0402</text>
<text x="233.2" y="144.3">4</text>
<text x="255.8" y="144.3">3</text>
<text x="274.4" y="149.4">C404</text>
<text x="28" y="152">R420</text>
<text x="40.7" y="152">NC</text>
<text x="65.6" y="151.9">3</text>
<text x="106" y="151.9">10</text>
<text x="243.3" y="150.4" transform="rotate(-90 243.3 150.4)">2</text>
<text x="266.7" y="152">R421</text>
<text x="266.7" y="154.5">3.4K</text>
<text x="274.4" y="152">22uF</text>
<text x="22.6" y="159.6">VSS</text>
<text x="68.6" y="157.1">FUSB303BTMX</text>
<text x="119.4" y="159.6">R423</text>
<text x="226.1" y="157.1">R422</text>
<text x="226.1" y="159.6">10K</text>
<text x="266.7" y="157.1">R0402</text>
<text x="274.4" y="157.1">C0603</text>
<text x="274.4" y="159.6">10V</text>
<text x="119.4" y="162.1">NC</text>
<text x="119.4" y="164.7">R0402</text>
<text x="131.9" y="162.1">VSS</text>
<text x="226.1" y="162.1">R0201</text>
<text x="241.1" y="164.7">GND</text>
<text x="261.4" y="167.2">GND</text>
<text x="271.6" y="167.2">GND</text>
<text x="220.8" y="172.3">GND</text>
<text x="114.1" y="174.8">VSS</text>
<text x="238.8" y="179.2">瑞萨电子www.renesas.com</text>
<text x="238.8" y="181.4">东莞野火电子技术有限公司</text>
<text x="219" y="187">Title</text>
<text x="223.6" y="190.1">CPKCOR-RA8P1核心板</text>
<text x="218.7" y="194.6">Size</text>
<text x="219.8" y="197.4">A4</text>
<text x="227.1" y="194.9">Document Number</text>
<text x="249.7" y="197.4">USB HS</text>
<text x="283" y="194.6">Rev</text>
<text x="283.8" y="197.9">V1.0</text>
<text x="219.2" y="202.3">Date:</text>
<text x="227.6" y="202.3">Saturday, September 12, 2026</text>
<text x="266.8" y="202.3">Sheet</text>
<text x="274.4" y="202.3">4</text>
<text x="279.2" y="202.3">of</text>
<text x="283.8" y="202.3">10</text>
</g>
<g font-size="2.3" fill="#00c">
<text x="43.2" y="34.1">GND1</text>
<text x="42.1" y="36.7">VBUS1</text>
<text x="45" y="39.2">CC1</text>
<text x="45.1" y="41.7">DP1</text>
<text x="43.6" y="46.8">SBU1</text>
<text x="45" y="44.3">DN1</text>
<text x="42.1" y="49.4">VBUS2</text>
<text x="43.2" y="51.9">GND2</text>
<text x="43.2" y="59.5">GND3</text>
<text x="42.1" y="62.1">VBUS3</text>
<text x="43.6" y="64.6">SBU2</text>
<text x="45" y="67.1">DN2</text>
<text x="45.1" y="69.7">DP2</text>
<text x="42.1" y="74.8">VBUS4</text>
<text x="43.2" y="77.3">GND4</text>
<text x="45" y="72.2">CC2</text>
<text x="41.7" y="85.1" transform="rotate(-90 41.7 85.1)">SH4</text>
<text x="44.3" y="85.1" transform="rotate(-90 44.3 85.1)">SH3</text>
<text x="46.8" y="85.1" transform="rotate(-90 46.8 85.1)">SH2</text>
<text x="49.4" y="85.1" transform="rotate(-90 49.4 85.1)">SH1</text>
<text x="69.9" y="135.7">SDA/OUT1</text>
<text x="90.8" y="135.7">VBUS_DET</text>
<text x="98.1" y="133.2">VDD</text>
<text x="69.9" y="140.8">INT_N/OUT3</text>
<text x="69.9" y="138.3">SCL/OUT2</text>
<text x="98.3" y="140.8">CC1</text>
<text x="98.3" y="143.3">CC2</text>
<text x="237.5" y="140.8">IN</text>
<text x="247.9" y="140.8">OUT</text>
<text x="69.9" y="148.4">ADDR/ORIENT</text>
<text x="100.6" y="145.9">ID</text>
<text x="237.5" y="145.9">EN</text>
<text x="244.9" y="146.1" transform="rotate(-90 244.9 146.1)">GND</text>
<text x="247.7" y="145.9">ISET</text>
<text x="69.9" y="153.5">PORT/DEBUG_N</text>
<text x="96.8" y="151">EN_N</text>
<text x="97.8" y="153.5">GND</text>
</g>
<g font-size="2.3" fill="#f00">
<text x="180.6" y="41.7">USBHS_DP</text>
<text x="181.1" y="39.2">P814_USB_DP</text>
<text x="195.9" y="41.7">[1]</text>
<text x="199.7" y="39.2">[1,4,8]</text>
<text x="180.4" y="44.3">USBHS_DM</text>
<text x="180.9" y="46.8">P815_USB_DM</text>
<text x="195.9" y="44.3">[1]</text>
<text x="199.7" y="46.8">[1,4,8]</text>
<text x="155" y="62.1">P407</text>
<text x="155.2" y="64.6">P408</text>
<text x="162.9" y="62.1">[1,4,8]</text>
<text x="163.1" y="64.6">[2,4,8]</text>
<text x="193.3" y="92.3">[3]</text>
<text x="198.7" y="92.3">DBG_USB_VBUS</text>
<text x="261.7" y="92.5">P407</text>
<text x="269.5" y="92.5">[1,4,8]</text>
<text x="173.3" y="99.9">[3]</text>
<text x="178.6" y="99.9">DBG_USB_DP</text>
<text x="261.2" y="100.2">P814_USB_DP</text>
<text x="279.7" y="100.2">[1,4,8]</text>
<text x="173.3" y="105">[3]</text>
<text x="178.6" y="105">DBG_USB_DM</text>
<text x="260.9" y="105.2">P815_USB_DM</text>
<text x="279.7" y="105.2">[1,4,8]</text>
<text x="29.5" y="135.5">[2,6,8]</text>
<text x="38.9" y="135.5">P409</text>
<text x="29.5" y="138">[2,6,8]</text>
<text x="31.5" y="140.5">[2,8]</text>
<text x="38.9" y="138">P410</text>
<text x="38.9" y="140.5">P108</text>
<text x="172.8" y="148.4">[2,4,8]</text>
<text x="173" y="145.9">[1,4,8]</text>
<text x="182.2" y="148.4">P408</text>
<text x="182.4" y="145.9">P407</text>
<text x="132.1" y="151">P615</text>
<text x="140" y="151">[2,8]</text>
<text x="172.8" y="151">[2,5,8]</text>
<text x="182.2" y="151">PC09</text>
</g>
<g font-size="2.3" fill="#cc8006">
<text x="98.8" y="59.5" transform="rotate(-90 98.8 59.5)">VBUS</text>
<text x="106.4" y="56.9" transform="rotate(-90 106.4 56.9)">DP</text>
<text x="111.5" y="56.9" transform="rotate(-90 111.5 56.9)">DM</text>
<text x="98.8" y="73.2" transform="rotate(-90 98.8 73.2)">GND</text>
</g>
<g font-size="1.8">
<text x="31.7" y="1.9">5</text>
<text x="90.1" y="1.9">4</text>
<text x="148.5" y="1.9">3</text>
<text x="206.8" y="1.9">2</text>
<text x="265.2" y="1.9">1</text>
<text x=".7" y="29.8">D</text>
<text x="295.1" y="29.8">D</text>
<text x=".7" y="80.9">C</text>
<text x="295.1" y="80.9">C</text>
<text x=".7" y="132.1">B</text>
<text x="295.1" y="132.1">B</text>
<text x=".7" y="183.3">A</text>
<text x="295.1" y="183.3">A</text>
<text x="31.7" y="209.2">5</text>
<text x="90.1" y="209.2">4</text>
<text x="148.5" y="209.2">3</text>
<text x="206.8" y="209.2">2</text>
<text x="265.2" y="209.2">1</text>
</g>
</svg>
